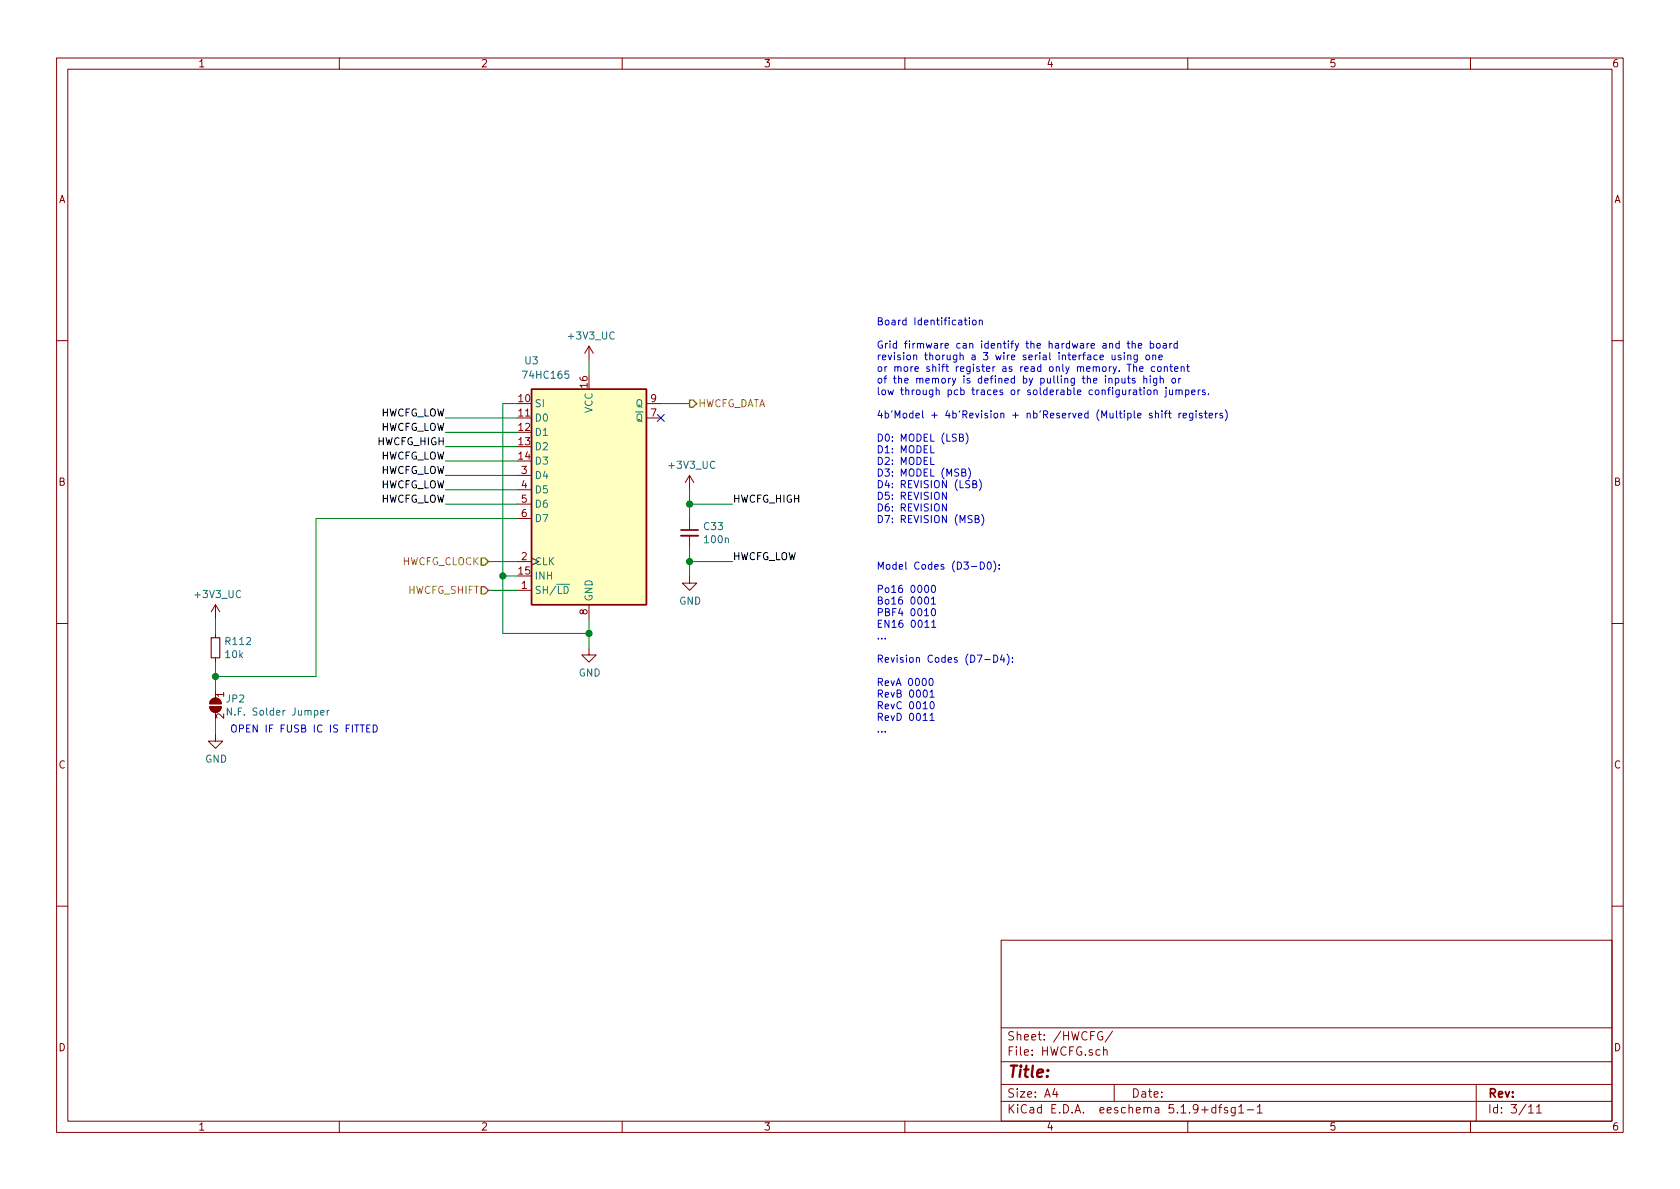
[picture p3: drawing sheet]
<svg xmlns="http://www.w3.org/2000/svg" width="297mm" height="210mm" viewBox="0 0 297 210" stroke-linecap="round" stroke-linejoin="round" font-family="sans-serif">
<g fill="none" stroke="#840000" stroke-width=".18">
<path d="M10 10.3h277v189.9h-277zM12 12.2h273v186.1h-273zM60 10.3v1.9M110 10.3v1.9M160 10.3v1.9M210 10.3v1.9M260 10.3v1.9M10 60.2h2M104.1 61.2v2.5M104.1 61.2l-.7 1.3M104.1 61.2l.8 1.3M114.3 71.4h2.5"/>
<path d="M114.3 73.9h2.5M285 60.2h2M91.4 99.3h2.6M91.4 84.1h2.6M91.4 86.6h2.6M91.4 89.1h2.6M91.4 91.7h2.6M121.9 84.1l-.7 1.2M121.9 84.1v2.5M121.9 91.7v2M121.9 94.7v2.1M121.9 84.1l.8 1.2"/>
<path d="M10 110.3h2M38.1 106.9l-.8 1.3M38.1 106.9v2.6M38.1 112v.8M38.1 116.3v.8M38.1 106.9l.8 1.3M91.4 104.4h2.6M104.1 114.5v1.3h1.3l-1.3 1.3-1.2-1.3h1.2M104.1 106.9v2.6M121.9 101.8v1.3h1.3l-1.3 1.3-1.3-1.3h1.3M285 110.3h2M37.1 125h2a1.02 1.02 0 0 1-1 1 1.02 1.02 0 0 1-1-1z"/>
<path d="M37.3 123.8a1.02 1.02 0 0 1 1.1-.3 1.02 1.02 0 0 1 .7 1h-2zM38.1 129.8v1.3h1.3l-1.3 1.2-1.3-1.2h1.3M10 160.2h2M177 166.3h108v32h-108zM285 160.2h2M60 198.3v1.9M110 198.3v1.9M160 198.3v1.9M177 194.8h108M177 191.8h108M177 187.8h108M177 181.8h108"/>
<path d="M186.5 192.5l-.4 1h1M186.8 193v1M194.9 182.5a.73 .73 0 0 0-.9 .5 .73 .73 0 0 0 .6 .9l.4-.1v-.5h-.3M195.1 185.7l.2-.1 .4 .1 .1 .9M195.1 185.1v1.5M196.7 182.3l-1.3 2M197 191.8v3M210 198.3v1.9M215 195.9l-.5-.1-.3 .3 .1 .6 .2 .1 .5-.1M215 195.3v1.5M215.5 195.8h.5M216 195.3l-.3 .2v1.3"/>
<path d="M217 195.9l-.3-.1-.2 .2v.3l.5 .1v.3h-.5M218.4 195.8v1.2l-.3 .3h-.3M218.4 195.9l-.4-.1-.3 .3 .1 .6h.6M219 195.8l.5-.5v1.5M219 196.8h.9M220.5 196.3h1.2M222.3 195.8l.4-.5v1.5M222.3 196.8h.9M260 198.3v1.9M261 191.8v6.5M270.3 195.8l.4-.5v1.5M270.3 196.8h.8"/>
<path d="M271.7 195.8l.4-.5v1.5M271.7 196.8h.8"/>
</g>
<path d="M94 68.8h20.3v38.1h-20.3z" fill="#ffffc2" stroke="#ffffc2" stroke-width=".18"/>
<path d="M94 68.8h20.3v38.1h-20.3z" fill="none" stroke="#840000" stroke-width=".25"/>
<path d="M99.4 103.3h1.3M99.7 103.7a.64 .64 0 0 1 .8 .6 .64 .64 0 0 1-.8 .6zM40.9 125.2v1.3l-.7-1.3v1.3M56.7 126l.6-.1v-.2l-.4-.1-.2 .2 .1 .6h.5M57.9 125.6v.9M58.2 125.6l-.2 .1-.1 .2" fill="none" stroke="#008484" stroke-width=".18"/>
<g fill="#840000" stroke="#840000" stroke-width=".18">
<path d="M37.3 123.8a1.02 1.02 0 0 1 1.1-.3 1.02 1.02 0 0 1 .7 1h-2z"/>
<path d="M37.1 125h2a1.02 1.02 0 0 1-1 1 1.02 1.02 0 0 1-1-1z"/>
</g>
<path d="M120.4 94.7h3" fill="none" stroke="#840000" stroke-width=".33"/>
<path d="M120.4 93.7h3" fill="none" stroke="#840000" stroke-width=".3"/>
<path d="M37.3 112.8h1.6v3.5h-1.6z" fill="none" stroke="#840000" stroke-width=".2"/>
<g fill="none" stroke="#008400" stroke-width=".18">
<path d="M78.7 79h12.7M78.7 76.4h12.7M78.7 73.9h12.7M91.4 71.4h-2.5v40.6h15.2M104.1 63.7v2.6M116.8 71.4h5.1M78.7 86.6h12.7M78.7 89.1h12.7M78.7 81.5h12.7M78.7 84.1h12.7M86.4 99.3h5M91.4 91.7h-35.5v27.9h-17.8"/>
<path d="M121.9 86.6v5.1M121.9 96.8v5M121.9 89.1h7.6M121.9 99.3h7.6M38.1 109.5v2.5M38.1 117.1v5.1M86.4 104.4h5M88.9 101.8h2.5M104.1 109.5v5M38.1 127.2v2.6"/>
</g>
<path d="M121.9 70.7h.7l.6 .7-.6 .6h-.7zM85.1 98.7h.6l.7 .6-.7 .6h-.6zM85.1 103.8h.6l.7 .6-.7 .6h-.6z" fill="none" stroke="#848400" stroke-width=".25"/>
<g fill="none" stroke="#0000c2" stroke-width=".18">
<path d="M170.5 56.6h.5M170.7 56.2v1.1l.3 .1M171.4 56.2v.1M171.4 56.6v.8M172.1 56.7l.3-.1 .1 .1v.7h-.3l-.3-.2zM173.2 56.7l.1-.1 .3 .1 .1 .7M173.2 56.6v.8M164.6 78.8v1.3h.6M169.6 77.4l.6-.1 .1-.2v-.2l-.7-.1v1.2h.5l.2-.1 .1-.3-.3-.2M170.8 76.6a1.47 1.47 0 0 1 0 1.9M194.5 63.2l.6-.1-.1-.3h-.3l-.2 .2 .1 .6h.4M196.6 62.8l.1 .8h.3l.2-.1"/>
<path d="M197.2 62.8v.8M197.2 66.9h.4l.2 .2-.1 .6h-.5M197.2 66.9v1.3M197.9 60.8l-.4-.1-.2 .3 .1 .5h.5M197.9 60.3v1.3M198.2 62.8h-.3l-.2 .2 .1 .1 .4 .2v.3h-.5M198.4 66.9v.8h.3l.2-.1M198.8 62.4v.1M198.8 62.8v.8M198.9 66.9v.8M199.3 60.7h.4M199.3 64.4h.7"/>
<path d="M199.3 66.9h.5M199.4 62.9l.2-.1h.3v.8M199.4 62.8v.8M199.5 60.3v1.1l.2 .2M199.5 66.5v1.1l.3 .1M199.6 64.4v1.3M200.2 60.9l.2-.2 .3 .1v.8M200.2 60.3v1.3M200.4 65l.2-.2 .3 .1 .1 .8M200.4 64.4v1.3M200.7 66.9h-.3l-.2 .2v.2l.5 .1v.3h-.5M201.1 62.8v1l-.3 .3-.3-.1"/>
<path d="M201.1 62.8h-.4l-.2 .2 .1 .6h.5M201.3 61.1l.6-.1-.1-.2-.4-.1-.1 .2v.6h.5M201.4 69h.5M201.5 65.2l.6-.1v-.2l-.4-.1-.2 .2 .1 .6h.5M201.6 68.5v1.1l.3 .2M202.2 67l.2-.1h.3l.1 .8M202.2 66.5v1.2M202.3 68.5v.2M202.3 69v.8M202.7 62.8h.3l.3 .2-.2 .6h-.3l-.2-.2zM202.9 69.1l.2-.1 .4 .1v.5l-.1 .1-.3 .1-.2-.1zM203.4 60.8l.4-.1 .2 .3-.1 .5h-.5"/>
<path d="M203.4 66.5v.1M203.4 60.3v1.3M203.4 66.9v.8M203.8 62.9l.2-.1h.3v.8M203.8 62.8v.8M204 69.1l.2-.1h.3l.1 .8M204 69v.8M204.2 64.9l-.4-.1-.2 .3 .1 .5h.5M204.3 73.2l.2-.1h.3v.8M204.5 66.9v1.1l-.2 .2-.3-.1M204.5 66.9h-.3l-.3 .2 .1 .6h.5M204.6 60.8l.3-.1 .2 .2-.1 .6-.3 .1-.2-.3z"/>
<path d="M204.8 64.9l.3-.1 .2 .2-.1 .6-.3 .1-.3-.2zM204.9 63.2l.6-.1-.1-.3h-.3l-.2 .2 .1 .6h.4M205.1 67l.2-.1h.3l.1 .8M205.1 66.5v1.2M205.4 72.6v.2M205.4 73.1v.8M205.7 60.8h.5v.8M205.9 65l.1-.2 .3 .1 .1 .8M205.9 64.8v.9M205.9 73.1h.4M206.2 69v1l-.3 .2M206.2 68.5v.2"/>
<path d="M206.2 61l-.4 .1-.2 .2 .1 .2h.5M206.3 72.6l-.3 .2v1.1M206.6 73.1h.5M206.8 69v.7l.3 .1 .2-.1M206.8 72.6v1.1l.3 .2M206.8 60.7v.9M206.8 64.8h.5M207 64.4v1.1l.3 .2M207.2 60.7l-.4 .3M207.3 66.9h.3l.2 .1-.1 .7h-.3l-.2-.2zM207.3 69v.8M207.7 65.2l.6-.1-.1-.2-.4-.1-.1 .2v.6h.5"/>
<path d="M207.9 69.1l.2-.1h.3l.1 .8M207.9 69v.8M208.2 60.8l-.4-.1-.2 .3 .1 .5h.5M208.2 60.3v1.3M208.4 66.9v.8M208.5 69.1l.1-.1h.3l.1 .8M208.5 73.1v.8M208.8 66.9l-.4 .2M208.8 65l.2-.2 .3 .1 .1 .8M208.8 73.1l-.3 .2M208.8 64.8v.9M209.2 73.5l.6-.1-.1-.3h-.3l-.2 .1v.7h.5"/>
<path d="M209.6 69h.4l.2 .2-.1 .5h-.5M209.6 69v1.2M209.8 64.8h.5M210 64.4v1.1l.3 .2M210.7 69.4l.6-.1v-.3h-.4l-.2 .1 .1 .6h.5M210.9 73.1v1l-.3 .2h-.3M210.9 73.1h-.4l-.2 .2 .1 .6h.5M211.5 72.6v.2M211.5 73.1v.8M211.9 69v.8M212.2 69h-.2l-.1 .2M212.5 73.1h-.3l-.2 .1 .1 .2 .4 .2v.3h-.5"/>
<path d="M212.9 73.1h.5M213.1 69h-.3l-.2 .1v.2l.5 .1v.3h-.5M213.1 72.6v1.1l.3 .2M213.7 69.7v.1M213.8 73.5l.6-.1-.1-.3h-.3l-.2 .1v.7h.5M214.9 73.1v.8M215.3 73.1l-.4 .2M216.2 73.1h-.4l-.1 .1v.2l.5 .2v.3h-.5M216.6 72.5a1.47 1.47 0 0 1 0 1.9M164.6 80.9v1.2h.6M167.3 87v1.3l-.7-1.3v1.3M167.3 89.1v1.3l-.7-1.3v1.3"/>
<path d="M170.1 83.5h.5l.1-.2v-.2l-.6-.2v1.3h.4l.2-.1 .1-.3-.3-.3M171.2 82.7a1.47 1.47 0 0 1 0 2M172 85.6l.5-.1 .2-.2-.1-.2-.6-.1v1.3h.5l.2-.2v-.3l-.3-.2M172.4 91.8l.6-.1v-.4l-.6-.1v1.2h.5l.3-.2v-.2l-.4-.2M173.2 84.8a1.47 1.47 0 0 1 0 1.9M173.3 99.4a.64 .64 0 0 1 .8 .6 .64 .64 0 0 1-.8 .7zM173.6 91a1.4 1.4 0 0 1 0 1.9M174.7 99.5l.1-.1a.67 .67 0 0 1 .5 .6 .67 .67 0 0 1-.5 .7l-.1-.2-.2-.3zM175.7 99.2a1.47 1.47 0 0 1 0 1.9M176.7 99.9v.1M163.5 110.9h.8M163.6 103.6l.2-.1a.69 .69 0 0 1 .4 .6 .69 .69 0 0 1-.4 .7l-.3-.3v-.2z"/>
<path d="M163.6 105.7l.2-.1a.69 .69 0 0 1 .4 .6 .69 .69 0 0 1-.4 .6l-.3-.2v-.3zM164.7 105.9l.3-.3v1.2M164.7 106.8h.7M164.7 110l.4-.3v1.2M164.7 110.9h.8M164.8 103.6l.2-.1a.67 .67 0 0 1 .4 .6 .67 .67 0 0 1-.4 .7l-.3-.5zM164.8 107.7l.2-.1a.67 .67 0 0 1 .4 .6 .67 .67 0 0 1-.4 .7l-.3-.5zM174.1 116.6h1M175.7 115.8a.64 .64 0 0 1 .7 .7 .64 .64 0 0 1-.7 .6zM176.7 100.5v.2M177.2 115.8l-.3 .9h.8M177.5 116.3v.8"/>
<path d="M178.1 115.7a1.47 1.47 0 0 1 0 1.9M179 117v.1M179 116.3v.2M64.8 128.8h.5M65.4 128.2h-.6v1.3h.6M66 128.2a.64 .64 0 0 1 .7 .6 .64 .64 0 0 1-.7 .7zM164.4 120.1l.2-.1a.69 .69 0 0 1 .4 .6 .69 .69 0 0 1-.4 .6l-.3-.2v-.3zM164.4 122.4l.4-.4v1.3M164.4 126.5l.4-.4v1.3M164.4 123.3h.8M164.4 127.4h.8M164.6 124.2l.1-.1a.67 .67 0 0 1 .5 .6 .67 .67 0 0 1-.5 .6l-.2-.2-.1-.2z"/>
</g>
<g fill="#008400" stroke="#008400" stroke-width=".25">
<circle cx="38.1" cy="119.6" r=".51"/>
<circle cx="121.9" cy="89.1" r=".51"/>
<circle cx="104.1" cy="112" r=".51"/>
<circle cx="88.9" cy="101.8" r=".51"/>
<circle cx="121.9" cy="99.3" r=".51"/>
</g>
<path d="M116.2 73.3l1.2 1.2M117.4 73.3l-1.2 1.2" fill="none" stroke="#000084" stroke-width=".18"/>
<text font-size="2.8" fill="#840000" x="178" y="190.5">Title:</text>
<g font-size="2.1" fill="#840000">
<text x="178" y="184">Sheet: /HWCFG/</text>
<text x="178" y="186.7">File: HWCFG.sch</text>
<text x="178" y="196.9">KiCad E.D.A. eeschema 5.1.9+dfsg1-1</text>
<text x="178" y="194.1">Size: A4</text>
<text x="200" y="194.1">Date:</text>
<text x="263" y="194.1">Rev:</text>
<text x="263" y="196.9">Id: 3/11</text>
</g>
<g font-size="1.8" fill="#840000">
<text x="35" y="11.9">1</text>
<text x="85" y="11.9">2</text>
<text x="135" y="11.9">3</text>
<text x="185" y="11.9">4</text>
<text x="235" y="11.9">5</text>
<text x="285" y="11.9">6</text>
<text x="10.4" y="35.9">A</text>
<text x="285.4" y="35.9">A</text>
<text x="91.7" y="71.1">10</text>
<text x="103.9" y="68.5" transform="rotate(-90 103.9 68.5)">16</text>
<text x="115.1" y="71.1">9</text>
<text x="91.7" y="73.7">11</text>
<text x="91.7" y="76.2">12</text>
<text x="115.1" y="73.7">7</text>
<text x="91.7" y="78.7">13</text>
<text x="91.7" y="81.3">14</text>
<text x="92.2" y="83.8">3</text>
<text x="10.4" y="85.9">B</text>
<text x="92.2" y="86.4">4</text>
<text x="92.2" y="88.9">5</text>
<text x="285.4" y="85.9">B</text>
<text x="92.2" y="91.4">6</text>
<text x="91.7" y="101.6">15</text>
<text x="92.2" y="99.1">2</text>
<text x="92.2" y="104.1">1</text>
<text x="103.9" y="108.7" transform="rotate(-90 103.9 108.7)">8</text>
<text x="39.6" y="123.3" transform="rotate(-90 39.6 123.3)">1</text>
<text x="39.6" y="127.1" transform="rotate(-90 39.6 127.1)">2</text>
<text x="10.4" y="135.9">C</text>
<text x="285.4" y="135.9">C</text>
<text x="10.4" y="185.9">D</text>
<text x="285.4" y="185.9">D</text>
<text x="35" y="199.9">1</text>
<text x="85" y="199.9">2</text>
<text x="135" y="199.9">3</text>
<text x="185" y="199.9">4</text>
<text x="235" y="199.9">5</text>
<text x="285" y="199.9">6</text>
</g>
<g font-size="1.8" fill="#0000c2">
<text x="154.9" y="57.5">Board Identification</text>
<text x="154.9" y="61.6">Grid firmware can identify the hardware and the board</text>
<text x="154.9" y="63.7">revision thorugh a 3 wire serial interface using one</text>
<text x="154.9" y="65.8">or more shift register as read only memory. The content</text>
<text x="154.9" y="67.8">of the memory is defined by pulling the inputs high or</text>
<text x="154.9" y="69.9">low through pcb traces or solderable configuration jumpers.</text>
<text x="154.9" y="74">4b'Model + 4b'Revision + nb'Reserved (Multiple shift registers)</text>
<text x="154.9" y="78.1">D0: MODEL (LSB)</text>
<text x="154.9" y="80.2">D1: MODEL</text>
<text x="154.9" y="82.2">D2: MODEL</text>
<text x="154.9" y="84.3">D3: MODEL (MSB)</text>
<text x="154.9" y="86.3">D4: REVISION (LSB)</text>
<text x="154.9" y="88.4">D5: REVISION</text>
<text x="154.9" y="90.4">D6: REVISION</text>
<text x="154.9" y="92.5">D7: REVISION (MSB)</text>
<text x="154.9" y="100.7">Model Codes (D3-D0):</text>
<text x="154.9" y="104.8">Po16 0000</text>
<text x="154.9" y="106.9">Bo16 0001</text>
<text x="154.9" y="109">PBF4 0010</text>
<text x="154.9" y="111">EN16 0011</text>
<text x="154.9" y="113.1">...</text>
<text x="154.9" y="117.2">Revision Codes (D7-D4):</text>
<text x="154.9" y="121.3">RevA 0000</text>
<text x="154.9" y="123.4">RevB 0001</text>
<text x="154.9" y="125.4">RevC 0010</text>
<text x="40.6" y="129.5">OPEN IF FUSB IC IS FITTED</text>
<text x="154.9" y="127.5">RevD 0011</text>
<text x="154.9" y="129.5">...</text>
</g>
<g font-size="1.8" fill="#008484">
<text x="92.9" y="64.4">U3</text>
<text x="100.7" y="60">+3V3_UC</text>
<text x="92.8" y="67">74HC165</text>
<text x="94.5" y="74.5">D0</text>
<text x="94.5" y="77.1">D1</text>
<text x="94.5" y="72">SI</text>
<text x="104.8" y="73.1" transform="rotate(-90 104.8 73.1)">VCC</text>
<text x="112.4" y="72">Q</text>
<text x="112.4" y="74.5">Q</text>
<text x="94.5" y="79.6">D2</text>
<text x="94.5" y="82.2">D3</text>
<text x="118.4" y="82.9">+3V3_UC</text>
<text x="94.5" y="84.7">D4</text>
<text x="94.5" y="87.2">D5</text>
<text x="94.5" y="89.8">D6</text>
<text x="94.5" y="92.3">D7</text>
<text x="124.5" y="93.7">C33</text>
<text x="94.5" y="99.9">CLK</text>
<text x="124.7" y="96.1">100n</text>
<text x="34.6" y="105.8">+3V3_UC</text>
<text x="94.5" y="105">SH/LD</text>
<text x="94.5" y="102.5">INH</text>
<text x="104.8" y="106.4" transform="rotate(-90 104.8 106.4)">GND</text>
<text x="120.1" y="106.9">GND</text>
<text x="39.9" y="116.4">10k</text>
<text x="40" y="114.1">R112</text>
<text x="102.3" y="119.6">GND</text>
<text x="40.1" y="124.2">JP2</text>
<text x="41" y="126.5">N.F. Solder Jumper</text>
<text x="36.3" y="134.9">GND</text>
</g>
<g font-size="1.8">
<text x="67" y="76.2">HWCFG_LOW</text>
<text x="67" y="73.7">HWCFG_LOW</text>
<text x="66.6" y="78.7">HWCFG_HIGH</text>
<text x="67" y="83.8">HWCFG_LOW</text>
<text x="67" y="81.3">HWCFG_LOW</text>
<text x="67" y="88.9">HWCFG_LOW</text>
<text x="67" y="86.4">HWCFG_LOW</text>
<text x="129.5" y="88.9">HWCFG_HIGH</text>
<text x="129.5" y="99.1">HWCFG_LOW</text>
</g>
<g font-size="1.8" fill="#848400">
<text x="123.4" y="72">HWCFG_DATA</text>
<text x="70.9" y="99.9">HWCFG_CLOCK</text>
<text x="72.1" y="105">HWCFG_SHIFT</text>
</g>
</svg>
